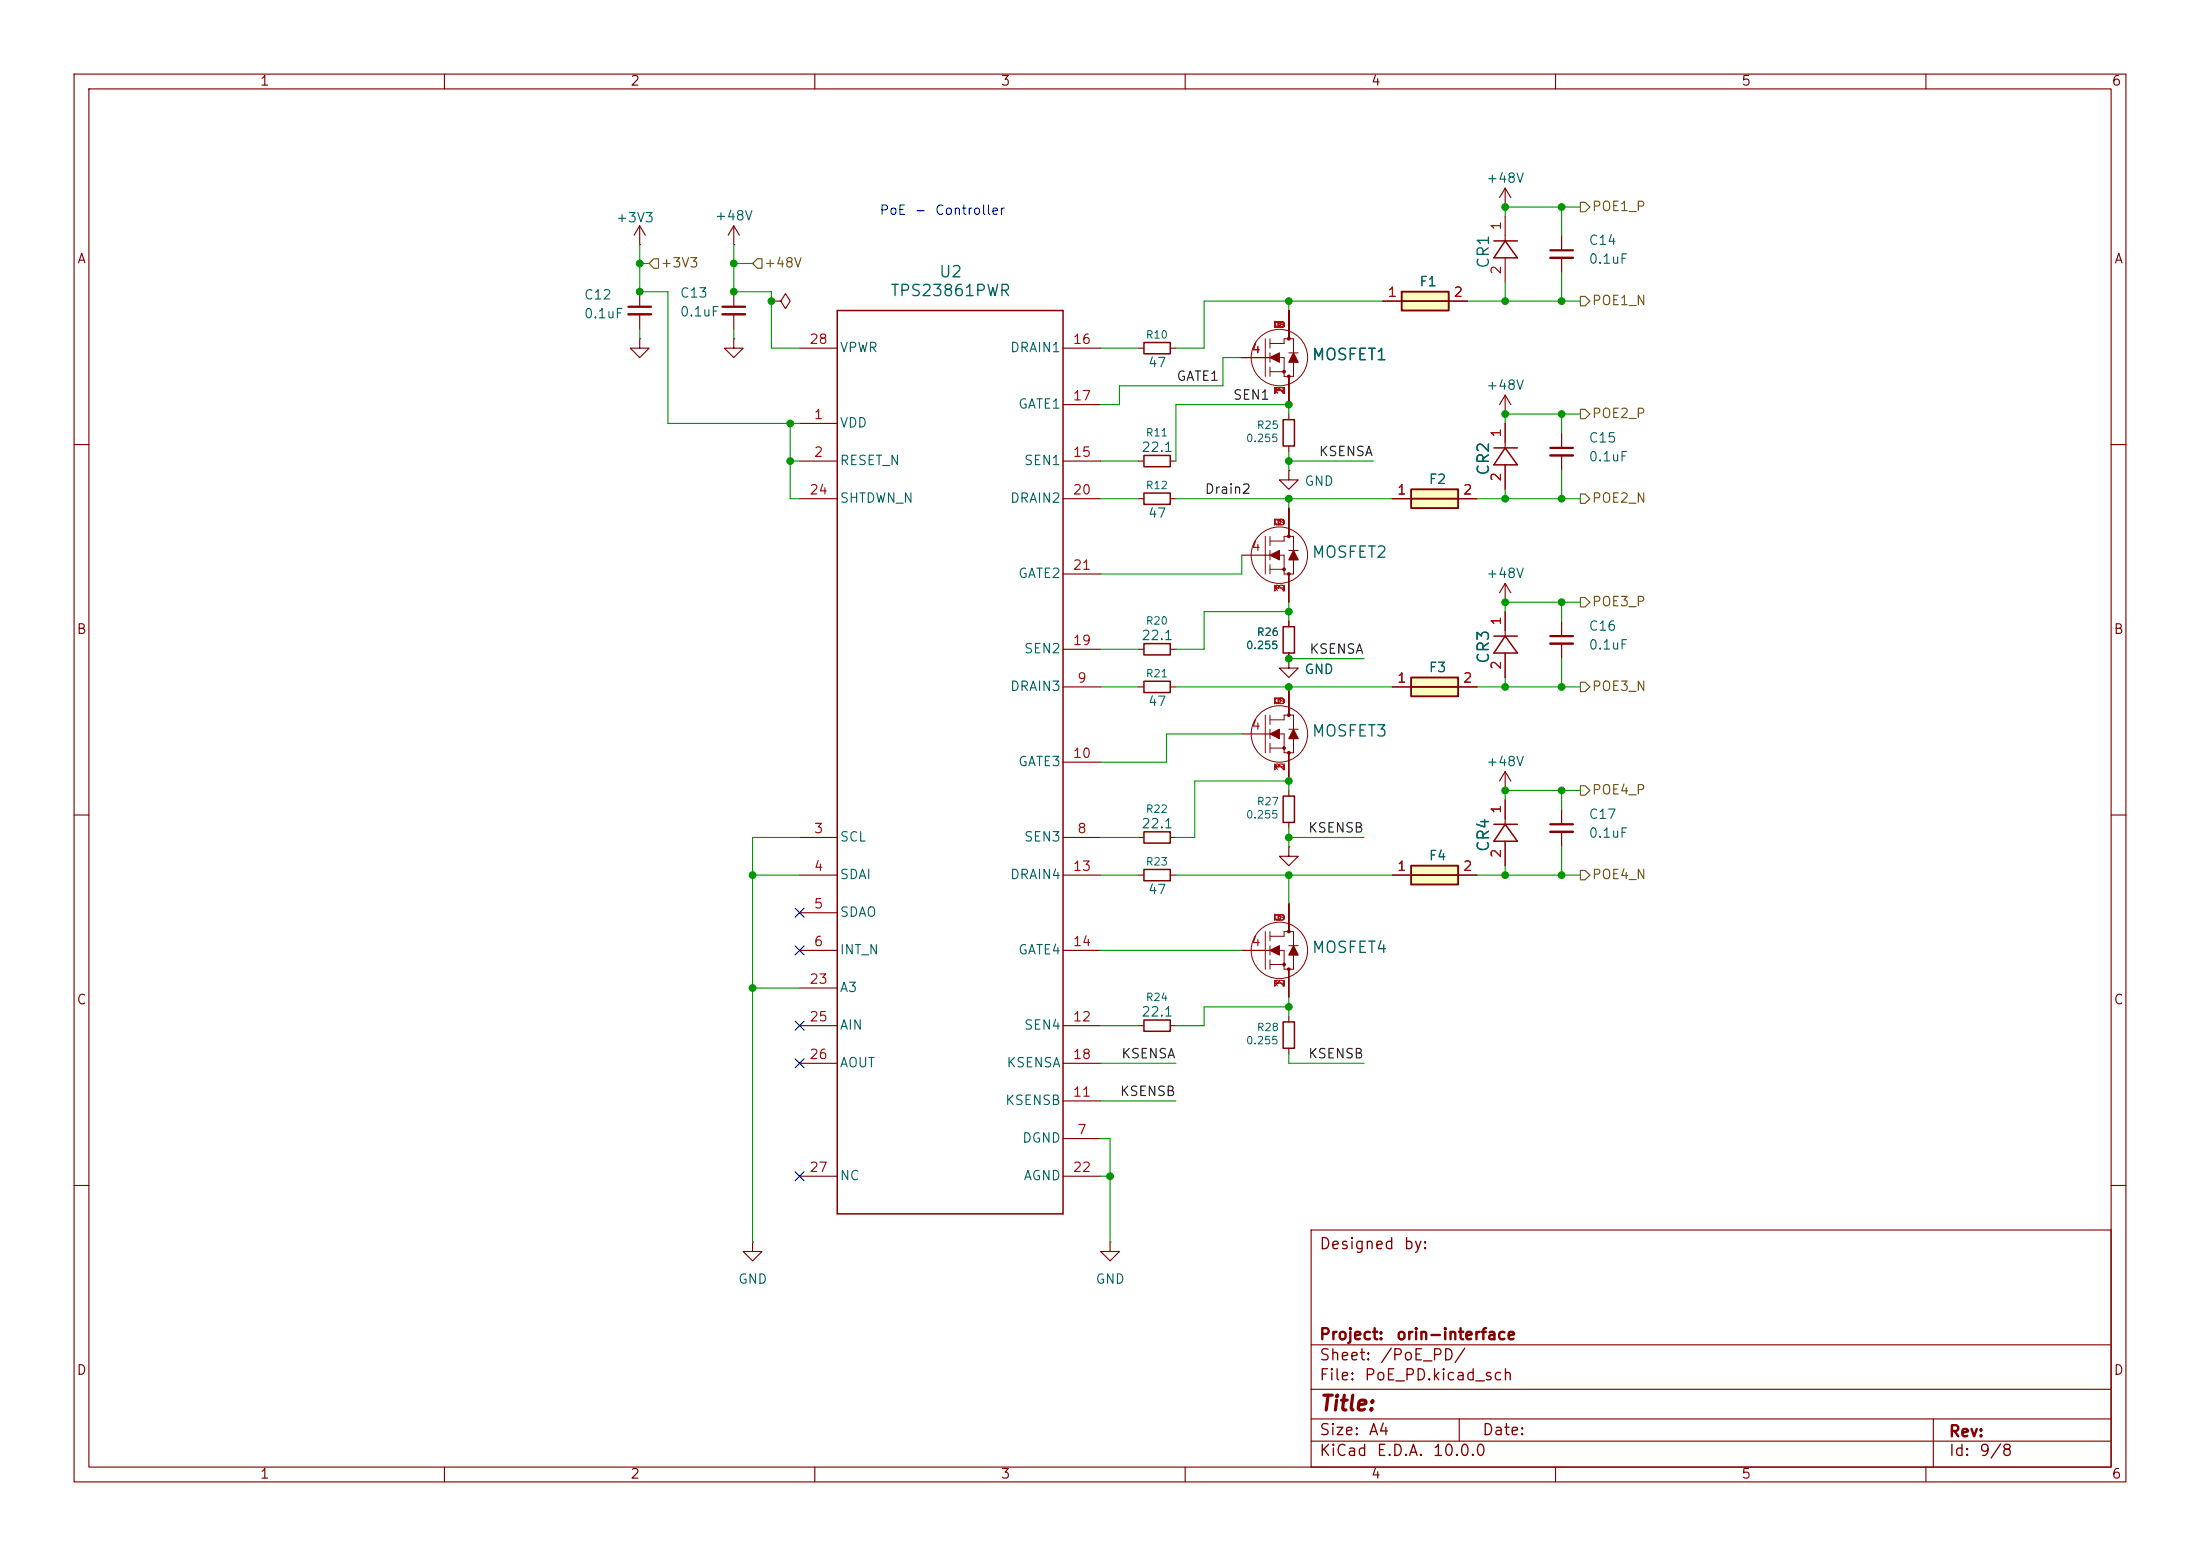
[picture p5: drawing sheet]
<svg xmlns="http://www.w3.org/2000/svg" width="297mm" height="210mm" viewBox="0 0 297 210" stroke-linecap="round" stroke-linejoin="round" font-family="sans-serif">
<g fill="none" stroke="#840000" stroke-width=".15">
<path d="M10 10h277v190h-277zM12 12h273v186h-273zM60 10v2M110 10v2M160 10v2M210 10v2M260 10v2M86.4 39.4v2M99.1 33h.1M99.1 30.5v2.5M99.1 39.4v2M99.1 30.5l-.8 1.3"/>
<path d="M99.1 30.5l.7 1.3M203.2 29.2v3.4M203.2 34.8v3.3M86.4 42.4v2.1M99.1 42.4v2.1M104.1 40.6h1.3l.6-1 .7 1-.7 1.1-.6-1.1M104.1 40.6h.1M203.2 57.2v3.4M10 60h2M203.2 62.7v3.3M285 60h2M153.7 87.6h.7"/>
<path d="M153.7 92.7h.7M158 87.6h.7M158 92.7h.7M174 88.9v1.3h1.3l-1.3 1.2-1.3-1.2h1.3M174 88.9h.1M174 83.8v.8M174 88.1v.8M210.8 83.8v2.1M210.8 86.9v2M10 110h2M285 110h2M153.7 138.4h.7"/>
<path d="M158 138.4h.7M174 137.2v.7M174 141.5v.7M10 160h2M177 166h108v32h-108zM285 160h2M60 198v2M110 198v2M160 198v2M177 194.5h108M177 191.5h108M177 187.5h108"/>
<path d="M177 181.5h108M197 191.5v3M210 198v2M260 198v2M261 191.5v6.5"/>
</g>
<path d="M84.8 41.4h3.1M97.5 41.4h3.1M209.3 85.9h3" fill="none" stroke="#840000" stroke-width=".3"/>
<path d="M84.8 42.4h3.1M97.5 42.4h3.1M209.3 86.9h3" fill="none" stroke="#840000" stroke-width=".33"/>
<path d="M201.7 32.5h3.2M203.2 32.5l1.7 2.3h-3.2zM201.7 60.5h3.2M203.2 60.5l1.7 2.2h-3.2zM154.4 86.9h3.6v1.5h-3.6zM154.4 91.9h3.6v1.6h-3.6zM173.2 84.6h1.6v3.5h-1.6zM154.4 137.7h3.6v1.5h-3.6zM173.2 137.9h1.6v3.6h-1.6z" fill="none" stroke="#840000" stroke-width=".2"/>
<path d="M190.5 91.4h6.3v2.6h-6.3z" fill="#ffffc2"/>
<g fill="none" stroke="#840000" stroke-width=".25">
<path d="M190.5 91.4h6.3v2.6h-6.3zM190.5 92.7h6.3"/>
<circle cx="174" cy="96.5" r=".13"/>
<circle cx="173.4" cy="101" r=".13"/>
<circle cx="174" cy="101.6" r=".13"/>
</g>
<path d="M167.6 99.1h3.8M174 92.7v3.8M188 92.7h2.5M196.8 92.7h2.6M174 114.3v1.3h1.3l-1.3 1.2-1.3-1.2h1.3M174 114.3h.1M174 101.6v3.8" fill="none" stroke="#840000" stroke-width=".15"/>
<g fill="none" stroke="#840000" stroke-width=".14">
<path d="M170.8 96.5v5.1M171.4 97.2h2v-.7h1.2v1.9M171.4 96.5v1.3M171.4 98.4v1.3M172.7 99.1h.7v2.5h1.2v-1.9M174 98.4h1.3M171.4 100.3v1.3M171.4 101h2"/>
<circle cx="172.7" cy="99.1" r="3.8"/>
</g>
<g fill="#840000" stroke="#840000" stroke-width=".15">
<path d="M171.4 99.1l1.3-.7v1.3z"/>
<path d="M174.6 98.4l.7 1.3h-1.3z"/>
</g>
<path d="M189.2 39.4h6.4v2.5h-6.4z" fill="#ffffc2"/>
<g fill="none" stroke="#840000" stroke-width=".25">
<path d="M189.2 39.4h6.4v2.5h-6.4zM189.2 40.6h6.4"/>
<circle cx="173.4" cy="76.8" r=".13"/>
<circle cx="174" cy="72.4" r=".13"/>
<circle cx="174" cy="77.5" r=".13"/>
</g>
<g fill="none" stroke="#840000" stroke-width=".15">
<path d="M186.7 40.6h2.5M195.6 40.6h2.5M153.7 62.2h.7M158 62.2h.7M167.6 74.9h3.8M174 68.6v3.8M174 77.5v3.8M174 106.7v.7M174 111v.8M101.6 167.6v1.3h1.3l-1.3 1.3-1.3-1.3h1.3M101.6 167.6h.1M149.9 167.6v1.3h1.2l-1.2 1.3-1.3-1.3h1.3"/>
<path d="M149.9 167.6h.1"/>
</g>
<path d="M154.4 61.5h3.6v1.5h-3.6zM173.2 107.4h1.6v3.6h-1.6z" fill="none" stroke="#840000" stroke-width=".2"/>
<g fill="none" stroke="#840000" stroke-width=".14">
<path d="M170.8 72.4v5.1M171.4 73h2v-.6h1.2v1.9M171.4 72.4v1.3M171.4 74.3v1.3M171.4 76.2v1.3M171.4 76.8h2M172.7 74.9h.7v2.6h1.2v-1.9M174 74.3h1.3"/>
<circle cx="172.7" cy="74.9" r="3.8"/>
</g>
<g fill="#840000" stroke="#840000" stroke-width=".15">
<path d="M171.4 74.9l1.3-.6v1.3z"/>
<path d="M174.6 74.3l.7 1.3h-1.3z"/>
</g>
<path d="M190.5 116.8h6.3v2.6h-6.3z" fill="#ffffc2"/>
<g fill="none" stroke="#840000" stroke-width=".25">
<path d="M190.5 116.8h6.3v2.6h-6.3zM190.5 118.1h6.3"/>
<circle cx="173.4" cy="50.2" r=".13"/>
<circle cx="174" cy="50.8" r=".13"/>
<circle cx="174" cy="45.7" r=".13"/>
<circle cx="173.4" cy="130.2" r=".13"/>
<circle cx="174" cy="130.8" r=".13"/>
<circle cx="174" cy="125.7" r=".13"/>
</g>
<g fill="none" stroke="#840000" stroke-width=".15">
<path d="M86.4 33h.1M86.4 30.5l-.8 1.3M86.4 30.5l.7 1.3M86.4 30.5v2.5M203.2 27.9h.1M203.2 25.4v2.5M203.2 25.4l-.8 1.3M203.2 25.4l.8 1.3M210.8 31.8v2M210.8 34.8v2M86.4 45.7v1.3h1.2l-1.2 1.3-1.3-1.3h1.3M86.4 45.7h.1"/>
<path d="M99.1 45.7v1.3h1.2l-1.2 1.3-1.3-1.3h1.3M99.1 45.7h.1M107.9 57.2h5.1M107.9 47h5.1M143.5 47h5.1M143.5 54.6h5.1M153.7 47h.7M158 47h.7M167.6 48.3h3.8M174 41.9v3.8M174 50.8v3.8M174 55.9v.7"/>
<path d="M203.2 55.9h.1M203.2 53.3v2.6M203.2 53.3l-.8 1.3M203.2 53.3l.8 1.3M210.8 58.4v2.1M107.9 62.2h5.1M107.9 67.3h5.1M143.5 62.2h5.1M143.5 67.3h5.1M143.5 77.5h5.1M153.7 67.3h.7M158 67.3h.7"/>
<path d="M174 63.5v1.3h1.3l-1.3 1.2-1.3-1.2h1.3M174 63.5h.1M174 60.2v.8M203.2 78.7v2.6M203.2 78.7l-.8 1.3M203.2 78.7l.8 1.3M210.8 61.5v2M143.5 92.7h5.1M143.5 87.6h5.1M203.2 81.3h.1M203.2 82.6v3.4M203.2 88.1v3.3"/>
<path d="M107.9 118.1h5.1M107.9 113h5.1M143.5 118.1h5.1M143.5 113h5.1M143.5 102.9h5.1M153.7 118.1h.7M153.7 113h.7M158 118.1h.7M158 113h.7M188 118.1h2.5M196.8 118.1h2.6M203.2 106.7h.1"/>
<path d="M203.2 104.1v2.6M203.2 108v3.4M203.2 113.5v3.3M203.2 104.1l-.8 1.3M203.2 104.1l.8 1.3M210.8 109.2v2.1M210.8 112.3v2M107.9 123.2h5.1M107.9 128.3h5.1M107.9 138.4h5.1M107.9 133.4h5.1M143.5 128.3h5.1"/>
<path d="M143.5 138.4h5.1M167.6 128.3h3.8M174 121.9v3.8M174 130.8v3.8M107.9 143.5h5.1M107.9 158.8h5.1M143.5 153.7h5.1M143.5 148.6h5.1M143.5 143.5h5.1M143.5 158.8h5.1"/>
</g>
<path d="M209.3 33.8h3M209.3 60.5h3M209.3 111.3h3" fill="none" stroke="#840000" stroke-width=".3"/>
<path d="M209.3 34.8h3M209.3 61.5h3M209.3 112.3h3" fill="none" stroke="#840000" stroke-width=".33"/>
<path d="M113 41.9h30.5v121.9h-30.5zM154.4 46.2h3.6v1.6h-3.6zM173.2 56.6h1.6v3.6h-1.6zM154.4 66.5h3.6v1.6h-3.6zM201.7 85.9h3.2M203.2 85.9l1.7 2.2h-3.2zM154.4 112.3h3.6v1.5h-3.6zM154.4 117.3h3.6v1.6h-3.6zM201.7 111.3h3.2M203.2 111.3l1.7 2.2h-3.2z" fill="none" stroke="#840000" stroke-width=".2"/>
<g fill="none" stroke="#840000" stroke-width=".14">
<path d="M170.8 45.7v5.1M171.4 45.7v1.3M171.4 47.6v1.3M171.4 49.5v1.3M171.4 46.4h2v-.7h1.2v1.9M171.4 50.2h2M172.7 48.3h.7v2.5h1.2v-1.9M174 47.6h1.3M170.8 125.7v5.1M171.4 126.4h2v-.7h1.2v1.9M171.4 125.7v1.3M171.4 127.6v1.3"/>
<path d="M171.4 129.5v1.3M171.4 130.2h2M172.7 128.3h.7v2.5h1.2v-1.9M174 127.6h1.3"/>
<circle cx="172.7" cy="48.3" r="3.8"/>
<circle cx="172.7" cy="128.3" r="3.8"/>
</g>
<g fill="#840000" stroke="#840000" stroke-width=".15">
<path d="M171.4 128.3l1.3-.7v1.3z"/>
<path d="M174.6 127.6l.7 1.3h-1.3z"/>
<path d="M171.4 48.3l1.3-.7v1.3z"/>
<path d="M174.6 47.6l.7 1.3h-1.3z"/>
</g>
<path d="M190.5 66h6.3v2.6h-6.3z" fill="#ffffc2"/>
<path d="M190.5 66h6.3v2.6h-6.3zM190.5 67.3h6.3" fill="none" stroke="#840000" stroke-width=".25"/>
<g fill="none" stroke="#840000" stroke-width=".15">
<path d="M167.6 48.3h3.8M174 41.9v3.8M174 50.8v3.8M186.7 40.6h2.5M195.6 40.6h2.5M203.2 57.2v2.5M188 67.3h2.5M196.8 67.3h2.6M203.2 62.7v3.3M174 88.9h.1M174 83.8v.8M174 88.1v.8"/>
<path d="M188 92.7h2.5M196.8 92.7h2.6M203.2 82.6v2.5M203.2 88.1v3.3M188 118.1h2.5M196.8 118.1h2.6M203.2 108v2.5M203.2 113.5v3.3"/>
</g>
<path d="M87.6 35.6l.7-.7h.6v1.3h-.6zM101.6 35.6l.6-.7h.7v1.3h-.7zM213.4 27.3h.6l.6 .6-.6 .7h-.6zM213.4 55.2h.6l.6 .7-.6 .6h-.6zM213.4 40h.6l.6 .6-.6 .7h-.6zM213.4 66.7h.6l.6 .6-.6 .6h-.6zM213.4 80.6h.6l.6 .7-.6 .6h-.6zM213.4 92.1h.6l.6 .6-.6 .6h-.6zM213.4 117.5h.6l.6 .6-.6 .6h-.6zM213.4 106h.6l.6 .7-.6 .6h-.6z" fill="none" stroke="#725600" stroke-width=".15"/>
<g fill="none" stroke="#009600" stroke-width=".15">
<path d="M86.4 33v6.4h3.8v17.8h17.7M86.4 35.6h1.2M99.1 33v6.4h5v7.6h3.8M99.1 35.6h2.5M203.2 38.1v2.5M210.8 27.9v3.9M210.8 36.8v3.8M213.4 27.9h-10.2v1.3M86.4 44.5v1.2M99.1 44.5v1.2M106.7 57.2v10.1h1.2M148.6 47h5.1"/>
<path d="M167.6 48.3h-2.5v3.8h-14v2.5h-2.5M174 40.6v1.3M174 55.9v-1.3h-15.3v7.6M186.7 40.6h-24.1v6.4h-3.9M198.1 40.6h15.3M210.8 55.9v2.5M213.4 55.9h-10.2v1.3M106.7 62.2h1.2M148.6 67.3h5.1M148.6 62.2h5.1M158.7 67.3h29.3M167.6 74.9v2.6h-19"/>
<path d="M174 61v2.5M174 67.3v1.3M174 62.2h11.4M199.4 67.3h14M203.2 66v1.3M210.8 63.5v3.8M148.6 92.7h5.1M148.6 87.6h5.1M158.7 92.7h29.3M167.6 99.1h-10.1v3.8h-8.9M174 81.3v2.5M174 82.6h-11.4v5h-3.9"/>
<path d="M174 88.9h10.1M199.4 92.7h14M203.2 91.4v1.3M210.8 81.3v2.5M210.8 88.9v3.8M213.4 81.3h-10.2v1.3M101.6 118.1h6.3M107.9 113h-6.3v54.6M148.6 113h5.1M148.6 118.1h5.1M158.7 118.1h29.3M174 106.7v-1.3h-12.7v7.6h-2.6"/>
<path d="M174 111.8v2.5M174 118.1v3.8M174 113h10.1M199.4 118.1h14M203.2 116.8v1.3M210.8 106.7v2.5M210.8 114.3v3.8M213.4 106.7h-10.2v1.3M101.6 133.4h6.3M148.6 138.4h5.1M148.6 128.3h19M174 134.6v2.6"/>
<path d="M174 135.9h-11.4v2.5h-3.9M148.6 143.5h10.1M148.6 148.6h10.1M148.6 153.7h1.3v13.9M148.6 158.8h1.3M174 142.2v1.3h10.1"/>
</g>
<path d="M107.3 127.7l1.3 1.2M107.3 122.6l1.3 1.2M107.3 137.8l1.3 1.2M108.6 127.7l-1.3 1.2M108.6 122.6l-1.3 1.2M108.6 137.8l-1.3 1.2M107.3 158.1l1.3 1.3M107.3 142.9l1.3 1.2M108.6 158.1l-1.3 1.3M108.6 142.9l-1.3 1.2" fill="none" stroke="#000084" stroke-width=".15"/>
<g fill="#009600" stroke="#009600" stroke-width=".14">
<circle cx="104.1" cy="40.6" r=".46"/>
<circle cx="99.1" cy="39.4" r=".46"/>
<circle cx="106.7" cy="62.2" r=".46"/>
<circle cx="86.4" cy="39.4" r=".46"/>
<circle cx="86.4" cy="35.6" r=".46"/>
<circle cx="106.7" cy="57.2" r=".46"/>
<circle cx="99.1" cy="35.6" r=".46"/>
<circle cx="174" cy="88.9" r=".46"/>
<circle cx="174" cy="92.7" r=".46"/>
<circle cx="174" cy="82.6" r=".46"/>
<circle cx="174" cy="113" r=".46"/>
<circle cx="174" cy="105.4" r=".46"/>
<circle cx="174" cy="118.1" r=".46"/>
<circle cx="174" cy="135.9" r=".46"/>
<circle cx="174" cy="67.3" r=".46"/>
<circle cx="174" cy="54.6" r=".46"/>
<circle cx="174" cy="62.2" r=".46"/>
<circle cx="174" cy="40.6" r=".46"/>
<circle cx="210.8" cy="92.7" r=".46"/>
<circle cx="210.8" cy="81.3" r=".46"/>
<circle cx="203.2" cy="118.1" r=".46"/>
<circle cx="210.8" cy="118.1" r=".46"/>
<circle cx="203.2" cy="81.3" r=".46"/>
<circle cx="203.2" cy="92.7" r=".46"/>
<circle cx="203.2" cy="106.7" r=".46"/>
<circle cx="210.8" cy="106.7" r=".46"/>
<circle cx="203.2" cy="27.9" r=".46"/>
<circle cx="203.2" cy="55.9" r=".46"/>
<circle cx="210.8" cy="55.9" r=".46"/>
<circle cx="203.2" cy="67.3" r=".46"/>
<circle cx="210.8" cy="67.3" r=".46"/>
<circle cx="210.8" cy="40.6" r=".46"/>
<circle cx="210.8" cy="27.9" r=".46"/>
<circle cx="203.2" cy="40.6" r=".46"/>
<circle cx="101.6" cy="133.4" r=".46"/>
<circle cx="101.6" cy="118.1" r=".46"/>
<circle cx="149.9" cy="158.8" r=".46"/>
</g>
<text font-size="2" fill="#840000" x="178" y="190.9">Title:</text>
<g font-size="1.5" fill="#006464">
<text x="120.1" y="40.4">TPS23861PWR</text>
<text x="126.7" y="37.8">U2</text>
<text x="201.4" y="36.4" transform="rotate(-90 201.4 36.4)">CR1</text>
<text x="177" y="49">MOSFET1</text>
<text x="201.4" y="64.3" transform="rotate(-90 201.4 64.3)">CR2</text>
<text x="177" y="75.7">MOSFET2</text>
<text x="201.4" y="89.7" transform="rotate(-90 201.4 89.7)">CR3</text>
<text x="177" y="99.8">MOSFET3</text>
<text x="201.4" y="115.1" transform="rotate(-90 201.4 115.1)">CR4</text>
<text x="177" y="129">MOSFET4</text>
</g>
<g font-size="1.5" fill="#840000">
<text x="178" y="169">Designed</text>
<text x="189.4" y="169">by:</text>
<text x="178" y="184">Sheet:</text>
<text x="178" y="181.2">Project:</text>
<text x="186.2" y="184">/PoE_PD/</text>
<text x="188.4" y="181.2">orin-interface</text>
<text x="178" y="186.7">File:</text>
<text x="184.1" y="186.7">PoE_PD.kicad_sch</text>
<text x="178" y="196.9">KiCad</text>
<text x="178" y="194.1">Size:</text>
<text x="184.7" y="194.1">A4</text>
<text x="185.7" y="196.9">E.D.A.</text>
<text x="193.3" y="196.9">10.0.0</text>
<text x="200" y="194.1">Date:</text>
<text x="263" y="194.3">Rev:</text>
<text x="263" y="196.9">Id:</text>
<text x="267.1" y="196.9">9/8</text>
</g>
<g font-size="1.3" fill="#840000">
<text x="35" y="11.9">1</text>
<text x="85" y="11.9">2</text>
<text x="135" y="11.9">3</text>
<text x="185" y="11.9">4</text>
<text x="235" y="11.9">5</text>
<text x="285" y="11.9">6</text>
<text x="10.3" y="35.9">A</text>
<text x="285.3" y="35.9">A</text>
<text x="10.3" y="85.9">B</text>
<text x="285.3" y="85.9">B</text>
<text x="10.3" y="135.9">C</text>
<text x="285.3" y="135.9">C</text>
<text x="10.3" y="185.9">D</text>
<text x="285.3" y="185.9">D</text>
<text x="35" y="199.9">1</text>
<text x="85" y="199.9">2</text>
<text x="135" y="199.9">3</text>
<text x="185" y="199.9">4</text>
<text x="235" y="199.9">5</text>
<text x="285" y="199.9">6</text>
</g>
<g font-size="1.3" fill="#0000c2">
<text x="118.6" y="29.3">PoE</text>
<text x="123.4" y="29.3">-</text>
<text x="126.1" y="29.3">Controller</text>
</g>
<g font-size="1.3" fill="#006464">
<text x="200.6" y="25">+48V</text>
<text x="83.1" y="30.3">+3V3</text>
<text x="96.4" y="30.1">+48V</text>
<text x="214.4" y="33.4">C14</text>
<text x="214.4" y="35.9">0.1uF</text>
<text x="78.7" y="40.7">C12</text>
<text x="91.7" y="40.5">C13</text>
<text x="191.5" y="39">F1</text>
<text x="78.7" y="43.3">0.1uF</text>
<text x="91.7" y="43">0.1uF</text>
<text x="113.3" y="47.9">VPWR</text>
<text x="136.3" y="47.9">DRAIN1</text>
<text x="154.9" y="49.9">47</text>
<text x="200.6" y="52.9">+48V</text>
<text x="113.3" y="58">VDD</text>
<text x="137.4" y="55.5">GATE1</text>
<text x="113.3" y="63.1">RESET_N</text>
<text x="138.2" y="63.1">SEN1</text>
<text x="154" y="61.3">22.1</text>
<text x="176" y="65.9">GND</text>
<text x="192.8" y="65.6">F2</text>
<text x="214.4" y="60">C15</text>
<text x="214.4" y="62.6">0.1uF</text>
<text x="113.3" y="68.2">SHTDWN_N</text>
<text x="136.3" y="68.2">DRAIN2</text>
<text x="154.9" y="70.2">47</text>
<text x="137.4" y="78.3">GATE2</text>
<text x="200.6" y="78.3">+48V</text>
<text x="138.2" y="88.5">SEN2</text>
<text x="154" y="86.7">22.1</text>
<text x="214.4" y="85.4">C16</text>
<text x="214.4" y="88">0.1uF</text>
<text x="136.3" y="93.6">DRAIN3</text>
<text x="154.9" y="95.6">47</text>
<text x="176" y="91.3">GND</text>
<text x="192.8" y="91">F3</text>
<text x="137.4" y="103.7">GATE3</text>
<text x="200.6" y="103.7">+48V</text>
<text x="113.3" y="113.9">SCL</text>
<text x="138.2" y="113.9">SEN3</text>
<text x="154" y="112.1">22.1</text>
<text x="214.4" y="110.8">C17</text>
<text x="214.4" y="113.4">0.1uF</text>
<text x="113.3" y="119">SDAI</text>
<text x="136.3" y="119">DRAIN4</text>
<text x="192.8" y="116.4">F4</text>
<text x="113.3" y="124.1">SDAO</text>
<text x="154.9" y="121">47</text>
<text x="113.3" y="129.1">INT_N</text>
<text x="137.4" y="129.1">GATE4</text>
<text x="113.3" y="134.2">A3</text>
<text x="154" y="137.5">22.1</text>
<text x="113.3" y="139.3">AIN</text>
<text x="138.2" y="139.3">SEN4</text>
<text x="113.3" y="144.4">AOUT</text>
<text x="135.6" y="149.5">KSENSB</text>
<text x="135.8" y="144.4">KSENSA</text>
<text x="137.9" y="154.5">DGND</text>
<text x="113.3" y="159.6">NC</text>
<text x="138.1" y="159.6">AGND</text>
<text x="99.6" y="173.6">GND</text>
<text x="147.8" y="173.6">GND</text>
</g>
<g font-size="1.3" fill="#725600">
<text x="214.8" y="28.8">POE1_P</text>
<text x="89.1" y="36.4">+3V3</text>
<text x="103.1" y="36.4">+48V</text>
<text x="214.8" y="41.5">POE1_N</text>
<text x="214.8" y="56.7">POE2_P</text>
<text x="214.8" y="68.2">POE2_N</text>
<text x="214.8" y="82.1">POE3_P</text>
<text x="214.8" y="93.6">POE3_N</text>
<text x="214.8" y="107.5">POE4_P</text>
<text x="214.8" y="119">POE4_N</text>
</g>
<g font-size="1.3" fill="#a90000">
<text x="202.9" y="31.2" transform="rotate(-90 202.9 31.2)">1</text>
<text x="187.3" y="40.4">1</text>
<text x="196.1" y="40.4">2</text>
<text x="202.9" y="37.2" transform="rotate(-90 202.9 37.2)">2</text>
<text x="109.2" y="46.7">28</text>
<text x="144.7" y="46.7">16</text>
<text x="173.7" y="44.5" transform="rotate(-90 173.7 44.5)">5</text>
<text x="173.7" y="44.5" transform="rotate(-90 173.7 44.5)">6</text>
<text x="173.7" y="44.5" transform="rotate(-90 173.7 44.5)">7</text>
<text x="173.7" y="44.5" transform="rotate(-90 173.7 44.5)">8</text>
<text x="173.7" y="44.5" transform="rotate(-90 173.7 44.5)">9</text>
<text x="168.8" y="48">4</text>
<text x="173.7" y="53.4" transform="rotate(-90 173.7 53.4)">1</text>
<text x="173.7" y="53.4" transform="rotate(-90 173.7 53.4)">2</text>
<text x="173.7" y="53.4" transform="rotate(-90 173.7 53.4)">3</text>
<text x="109.8" y="56.9">1</text>
<text x="144.7" y="54.4">17</text>
<text x="202.9" y="59.1" transform="rotate(-90 202.9 59.1)">1</text>
<text x="109.8" y="62">2</text>
<text x="144.7" y="62">15</text>
<text x="202.9" y="65.1" transform="rotate(-90 202.9 65.1)">2</text>
<text x="109.2" y="67.1">24</text>
<text x="144.7" y="67.1">20</text>
<text x="173.7" y="71.2" transform="rotate(-90 173.7 71.2)">5</text>
<text x="173.7" y="71.2" transform="rotate(-90 173.7 71.2)">6</text>
<text x="173.7" y="71.2" transform="rotate(-90 173.7 71.2)">7</text>
<text x="173.7" y="71.2" transform="rotate(-90 173.7 71.2)">8</text>
<text x="173.7" y="71.2" transform="rotate(-90 173.7 71.2)">9</text>
<text x="188.5" y="67.1">1</text>
<text x="197.4" y="67.1">2</text>
<text x="144.7" y="77.2">21</text>
<text x="168.8" y="74.7">4</text>
<text x="173.7" y="80.1" transform="rotate(-90 173.7 80.1)">1</text>
<text x="173.7" y="80.1" transform="rotate(-90 173.7 80.1)">2</text>
<text x="173.7" y="80.1" transform="rotate(-90 173.7 80.1)">3</text>
<text x="144.7" y="87.4">19</text>
<text x="202.9" y="84.5" transform="rotate(-90 202.9 84.5)">1</text>
<text x="145.3" y="92.5">9</text>
<text x="173.7" y="95.3" transform="rotate(-90 173.7 95.3)">5</text>
<text x="173.7" y="95.3" transform="rotate(-90 173.7 95.3)">6</text>
<text x="173.7" y="95.3" transform="rotate(-90 173.7 95.3)">7</text>
<text x="173.7" y="95.3" transform="rotate(-90 173.7 95.3)">8</text>
<text x="173.7" y="95.3" transform="rotate(-90 173.7 95.3)">9</text>
<text x="188.5" y="92.5">1</text>
<text x="197.4" y="92.5">2</text>
<text x="202.9" y="90.5" transform="rotate(-90 202.9 90.5)">2</text>
<text x="168.8" y="98.8">4</text>
<text x="144.7" y="102.6">10</text>
<text x="173.7" y="104.2" transform="rotate(-90 173.7 104.2)">1</text>
<text x="173.7" y="104.2" transform="rotate(-90 173.7 104.2)">2</text>
<text x="173.7" y="104.2" transform="rotate(-90 173.7 104.2)">3</text>
<text x="109.8" y="112.8">3</text>
<text x="145.3" y="112.8">8</text>
<text x="202.9" y="109.9" transform="rotate(-90 202.9 109.9)">1</text>
<text x="109.8" y="117.9">4</text>
<text x="144.7" y="117.9">13</text>
<text x="188.5" y="117.9">1</text>
<text x="197.4" y="117.9">2</text>
<text x="202.9" y="115.9" transform="rotate(-90 202.9 115.9)">2</text>
<text x="109.8" y="122.9">5</text>
<text x="173.7" y="124.5" transform="rotate(-90 173.7 124.5)">5</text>
<text x="173.7" y="124.5" transform="rotate(-90 173.7 124.5)">6</text>
<text x="173.7" y="124.5" transform="rotate(-90 173.7 124.5)">7</text>
<text x="173.7" y="124.5" transform="rotate(-90 173.7 124.5)">8</text>
<text x="173.7" y="124.5" transform="rotate(-90 173.7 124.5)">9</text>
<text x="109.8" y="128">6</text>
<text x="144.7" y="128">14</text>
<text x="168.8" y="128">4</text>
<text x="109.2" y="133.1">23</text>
<text x="173.7" y="133.4" transform="rotate(-90 173.7 133.4)">1</text>
<text x="173.7" y="133.4" transform="rotate(-90 173.7 133.4)">2</text>
<text x="173.7" y="133.4" transform="rotate(-90 173.7 133.4)">3</text>
<text x="109.2" y="138.2">25</text>
<text x="109.2" y="143.3">26</text>
<text x="144.7" y="138.2">12</text>
<text x="144.7" y="143.3">18</text>
<text x="144.7" y="148.3">11</text>
<text x="145.3" y="153.4">7</text>
<text x="109.2" y="158.5">27</text>
<text x="144.7" y="158.5">22</text>
</g>
<g font-size="1.3" fill="#0f0f0f">
<text x="158.7" y="51.7">GATE1</text>
<text x="166.4" y="54.3">SEN1</text>
<text x="178" y="61.9">KSENSA</text>
<text x="162.6" y="67">Drain2</text>
<text x="176.7" y="88.6">KSENSA</text>
<text x="176.5" y="112.7">KSENSB</text>
<text x="151.3" y="143.2">KSENSA</text>
<text x="176.5" y="143.2">KSENSB</text>
<text x="151.1" y="148.2">KSENSB</text>
</g>
<g font-size="1" fill="#006464">
<text x="154.6" y="45.9">R10</text>
<text x="154.6" y="59.2">R11</text>
<text x="168.1" y="59.9">0.255</text>
<text x="169.6" y="58.1">R25</text>
<text x="154.6" y="66.3">R12</text>
<text x="154.6" y="84.6">R20</text>
<text x="168.1" y="87.9">0.255</text>
<text x="169.6" y="86.1">R26</text>
<text x="154.6" y="91.7">R21</text>
<text x="154.6" y="110">R22</text>
<text x="168.1" y="110.7">0.255</text>
<text x="169.6" y="108.9">R27</text>
<text x="154.6" y="117.1">R23</text>
<text x="154.6" y="135.4">R24</text>
<text x="168.1" y="141.2">0.255</text>
<text x="169.6" y="139.4">R28</text>
</g>
</svg>
